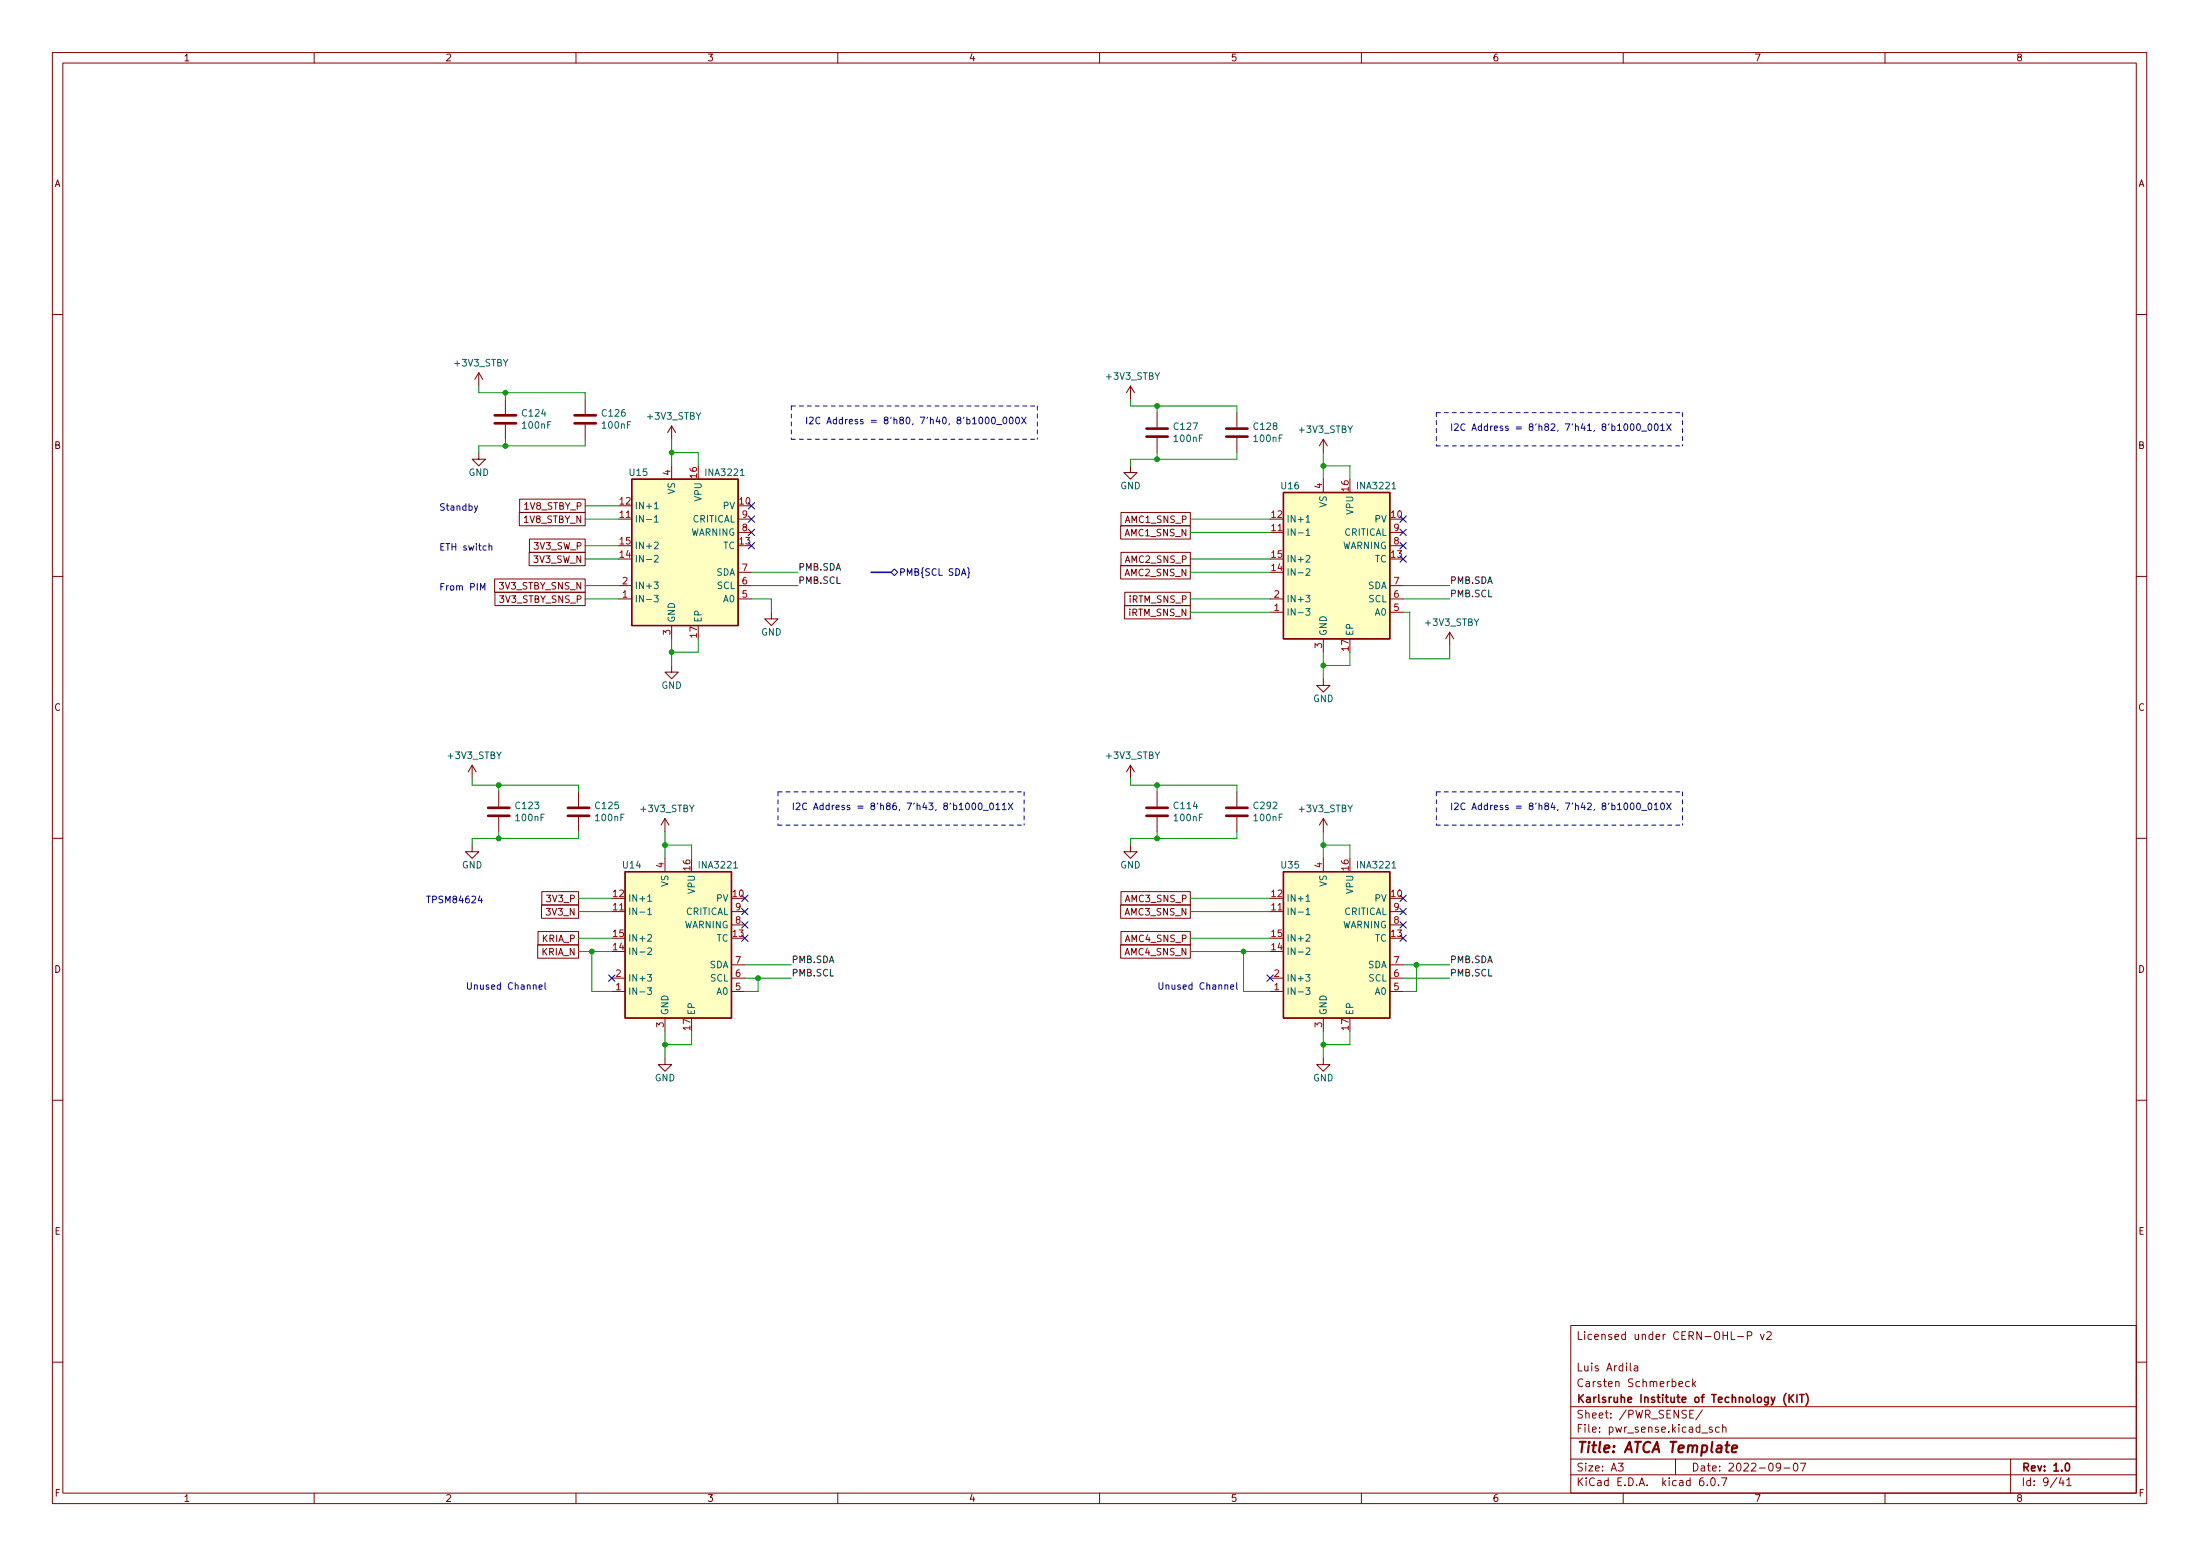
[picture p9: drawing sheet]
<svg xmlns="http://www.w3.org/2000/svg" width="420mm" height="297mm" viewBox="0 0 420 297" stroke-linecap="round" stroke-linejoin="round" font-family="sans-serif">
<g fill="none" stroke="#840000" stroke-width=".19">
<path d="M10 10h400v277h-400zM12 12h396v273h-396zM60 10v2M110 10v2M160 10v2M210 10v2M260 10v2M310 10v2M360 10v2M10 60h2M91.4 71.2l-.7 1.2M91.4 71.2v2.5"/>
<path d="M91.4 71.2l.8 1.2M96.5 76.2v2.8M111.8 76.2v2.8M215.9 73.7v2.5M215.9 73.7l-.8 1.3M215.9 73.7l.8 1.3M221 78.8v2.8M236.2 78.8v2.8M408 60h2M91.4 86.4v1.3h1.3l-1.3 1.2-1.2-1.2h1.2M96.5 81.1v2.8M99.2 97.8h12.6v2.6h-12.6z"/>
<path d="M99.2 95.3h12.6v2.5h-12.6zM111.8 81.1v2.8M118.1 99.1h2.5M128.3 81.3l-.8 1.3M128.3 81.3v2.6M128.3 88.9v2.6M128.3 81.3l.7 1.3M141 99.1h2.5M214.1 97.8h13.2v2.6h-13.2zM215.9 88.9v1.3h1.3l-1.3 1.3-1.3-1.3h1.3M221 83.6v2.8M236.2 83.6v2.8"/>
<path d="M252.7 83.9l-.7 1.2M252.7 83.9v2.5M252.7 91.5v2.5M252.7 83.9l.8 1.2M10 110h2M94.5 110.5h17.3v2.6h-17.3zM94.5 113.1h17.3v2.5h-17.3zM101.1 105.4h10.7v2.6h-10.7zM101.1 102.9h10.7v2.5h-10.7zM118.1 114.3h2.5M118.1 111.8h2.5M128.3 119.4v2.6"/>
<path d="M141 114.3h2.5M141 111.8h2.5M141 109.3h2.5M141 101.6h2.5M147.3 116.9v1.2h1.3l-1.3 1.3-1.3-1.3h1.3M214 108h13.3v2.5h-13.3zM214 100.4h13.3v2.5h-13.3zM214.1 105.4h13.2v2.6h-13.2zM214.8 115.6h12.5v2.5h-12.5zM214.8 113.1h12.5v2.5h-12.5zM242.6 114.3h2.5M242.6 101.6h2.5"/>
<path d="M242.6 116.9h2.5M265.4 114.3h2.6M265.4 111.8h2.6M265.4 101.6h2.6M265.4 116.9h2.6M265.4 104.2h2.6M408 110h2M128.3 127v1.3h1.2l-1.2 1.3-1.3-1.3h1.3M252.7 129.6v1.2h1.3l-1.3 1.3-1.2-1.3h1.2M252.7 122v2.5M276.9 120.7l-.8 1.3M276.9 120.7v2.5"/>
<path d="M276.9 120.7l.7 1.3M90.2 146.1l-.8 1.3M90.2 146.1v2.5M90.2 146.1l.7 1.3M95.2 151.2v2.8M95.2 156v2.8M110.5 151.2v2.8M110.5 156v2.8M127 156.2v2.6M127 156.2l-.8 1.3M127 156.2l.8 1.3M215.9 146.1l-.8 1.3"/>
<path d="M215.9 146.1v2.5M215.9 146.1l.8 1.3M221 151.2v2.8M221 156v2.8M236.2 151.2v2.8M236.2 156v2.8M252.7 156.2v2.6M252.7 156.2l-.7 1.3M252.7 156.2l.8 1.3M10 160h2M90.2 161.3v1.3h1.2l-1.2 1.3-1.3-1.3h1.3M102.7 177.8h7.8v2.6h-7.8z"/>
<path d="M103.4 172.8h7.1v2.5h-7.1zM103.5 170.2h7v2.6h-7zM116.8 174h2.6M127 163.9v2.5M139.7 174h2.5M139.7 176.6h2.5M214 172.8h13.3v2.5h-13.3zM214.1 177.8h13.2v2.6h-13.2zM214.1 170.2h13.2v2.6h-13.2zM215.9 161.3v1.3h1.3l-1.3 1.3-1.3-1.3h1.3M242.6 174h2.5M252.7 163.9v2.5"/>
<path d="M265.4 174h2.6M265.4 176.6h2.6M408 160h2M102.7 180.4h7.8v2.5h-7.8zM116.8 189.3h2.6M116.8 186.7h2.6M127 194.3v2.6M139.7 189.3h2.5M139.7 186.7h2.5M139.7 184.2h2.5M214 180.4h13.3v2.5h-13.3zM242.6 189.3h2.5"/>
<path d="M242.6 186.7h2.5M252.7 194.3v2.6M265.4 189.3h2.6M265.4 186.7h2.6M265.4 184.2h2.6M10 210h2M127 202v1.2h1.3l-1.3 1.3-1.3-1.3h1.3M252.7 202v1.2h1.3l-1.3 1.3-1.2-1.3h1.2M408 210h2M300 253h108v32h-108zM331.9 255.1h1.1M333.7 255l.7-.1 .2-.2-.1-.3-.2-.2h-.6v1.5"/>
<path d="M336.2 254.7l.4 1 .3-1M337.4 254.4l.6-.2 .2 .2 .1 .2-.9 1.1h.9M10 260h2M300 278.5h108M300 274.5h108M300 268.5h108M309.1 279.3h.9l-.5 .6 .4 .1v.7l-.2 .1-.6-.1M311.4 260.2v1.3l.2 .2M312.1 260.8h.6l.1 .9M312.8 261.1h-.5a.29 .29 0 0 0-.2 .3 .29 .29 0 0 0 .2 .3l.5-.1M320 278.5v3M320.6 264.2l.8-.1-.1-.3-.4-.1-.3 .2 .1 .7h.6"/>
<path d="M322.6 263.8l-.4-.1-.3 .3 .2 .6h.5M322.7 269.9h.5M323.3 263.2v1.5M323.4 269.2h-.7v1.5h.7M323.4 264.1l.4 .6M323.8 263.7l-.5 .6M325 273.6h1.1M325.1 269.1l-1.3 2M327 272.5l-.4-.1-.2 .2 .1 .2 .5 .2v.3h-.6M328.4 272.5l-.5-.1-.3 .3 .2 .6h.6M329 272.6l.2-.2 .4 .1v.9M329 271.9v1.5"/>
<path d="M340.1 280l-.3 .2h-.3l-.3-.2 .2-.6 .4-.1 .2 .2a.99 .99 0 0 1-.4 1.3h-.2M342.7 279.4l.2-.1a.8 .8 0 0 1 .5 .8 .8 .8 0 0 1-.5 .7 1 1 0 0 1-.2-1.4zM343.8 279.3h1.1l-.7 1.5M384 278.5v6.5M408 260h2M60 285v2M110 285v2M160 285v2M210 285v2M260 285v2M300 281.5h108M310 285v2"/>
<path d="M325.3 282.1a.59 .59 0 0 0-.7 .7v.5l.1 .2 .4 .1 .3-.1v-.5l-.1-.2-.4-.1-.3 .3M326.1 283.5v.1M326.8 282.3l.3-.2a.8 .8 0 0 1 .5 .8 .8 .8 0 0 1-.5 .7l-.3-.1-.1-.5zM328.2 283.5v.1M328.8 282.1h1l-.7 1.5M340.7 280.2h1.2M360 285v2M393.6 282l-.3 1.1h.9M394 282.6v1M394.7 282.5l.4-.4v1.5M394.7 283.6h.9"/>
</g>
<path d="M341.1 266a1.73 1.73 0 0 0 0 2.3M341.7 266.2v1.5M341.9 266.9l.6 .8M342.5 266.2l-.8 .9M343.2 266.2v1.5M343.7 266.2h.8M344.1 266.2v1.5M344.9 266a1.73 1.73 0 0 1 0 2.3M394.6 279.4l.2-.1a.8 .8 0 0 1 .5 .8 .8 .8 0 0 1-.5 .7 1 1 0 0 1-.2-1.4z" fill="none" stroke="#840000" stroke-width=".3"/>
<path d="M329.5 275.9h.8M330.8 276.6l.9-.2v-.4l-.6-.1-.3 .3v.9h.8" fill="none" stroke="#840000" stroke-width=".4"/>
<g fill="none" stroke="#840000" stroke-width=".51">
<path d="M94.5 79.3h4.1M109.7 79.3h4.1M94.5 80.8h4.1M109.7 80.8h4.1M218.9 83.3h4.1M218.9 81.8h4.1M234.2 83.3h4.1M234.2 81.8h4.1M93.2 155.7h4.1M93.2 154.2h4.1M108.5 155.7h4M108.5 154.2h4"/>
<path d="M218.9 155.7h4.1M218.9 154.2h4.1M234.2 155.7h4.1M234.2 154.2h4.1"/>
</g>
<g fill="#ffffc2" stroke="#ffffc2" stroke-width=".19">
<path d="M120.6 91.5h20.4v27.9h-20.4z"/>
<path d="M119.4 166.4h20.3v27.9h-20.3z"/>
<path d="M245.1 166.4h20.3v27.9h-20.3z"/>
<path d="M245.1 94h20.3v28h-20.3z"/>
</g>
<path d="M120.6 91.5h20.4v27.9h-20.4zM245.1 94h20.3v28h-20.3zM119.4 166.4h20.3v27.9h-20.3zM245.1 166.4h20.3v27.9h-20.3z" fill="none" stroke="#840000" stroke-width=".25"/>
<g fill="none" stroke="#006464" stroke-width=".19">
<path d="M125 98.8l.3-.4v1.3M125 96.2l.3-.3v1.2M125 99.7h.7M125 97.1h.7M141.4 90.8h.7M249.4 98.8l.4-.4v1.3M249.4 99.7h.8M265.9 93.3h.7M124.9 113.6h.8l-.4 .5 .3 .1v.6l-.1 .1-.6-.1M124.9 111.1h.8l-.4 .5 .3 .1v.6l-.1 .1-.6-.1M125 106.1l.5-.1 .2 .4-.8 .9h.8M125 103.6l.5-.1 .2 .3-.8 1h.8"/>
<path d="M249.4 116.2h.8l-.5 .5 .4 .1v.5l-.2 .2-.5-.2M249.4 113.6h.8l-.5 .5 .4 .1v.6l-.2 .1-.5-.1M249.4 101.3l.4-.4v1.3M249.4 108.7l.5-.1 .3 .3-.8 .9h.8M249.4 106.1l.5-.1 .3 .4-.8 .9h.8M249.4 102.2h.8M123.7 173.7l.4-.4v1.3M123.7 171.2l.4-.4v1.3M123.7 178.5l.5-.1 .2 .4-.7 .9h.7M123.7 174.6h.7M123.7 172.1h.7M140.1 165.7h.7"/>
<path d="M249.4 173.7l.4-.4v1.3M249.4 171.2l.4-.4v1.3M249.4 178.5l.5-.1 .3 .4-.8 .9h.8M249.4 174.6h.8M249.4 172.1h.8M265.9 165.7h.7M123.7 188.6h.7l-.4 .5 .4 .1v.5l-.2 .1-.5-.1M123.7 186h.7l-.4 .5 .4 .1v.6l-.2 .1-.5-.1M123.7 181.1l.5-.1 .2 .3-.7 .9h.7M249.4 188.6h.8l-.5 .5 .4 .1v.5l-.2 .1-.5-.1M249.4 186h.8l-.5 .5 .4 .1v.6l-.2 .1-.5-.1M249.4 181.1l.5-.1 .3 .3-.8 .9h.8"/>
</g>
<g fill="none" stroke="#000084" stroke-width=".19">
<path d="M142.9 98.5l1.2 1.2M142.9 95.9l1.2 1.3M144.1 98.5l-1.2 1.2M144.1 95.9l-1.2 1.3M267.4 98.5l1.2 1.2M268.6 98.5l-1.2 1.2M142.9 101l1.2 1.2M142.9 103.6l1.2 1.2M144.1 101l-1.2 1.2M144.1 103.6l-1.2 1.2M170.2 109.3l.6-.7 .6 .7-.6 .6zM184.8 108.4l.2 .2v.6l.2 .1-.2 .2v.6l-.2 .2"/>
<path d="M267.4 101l1.2 1.2M267.4 106.1l1.2 1.2M267.4 103.6l1.2 1.2M268.6 101l-1.2 1.2M268.6 106.1l-1.2 1.2M268.6 103.6l-1.2 1.2M141.6 170.9l1.2 1.2M141.6 178.5l1.2 1.2M141.6 173.4l1.2 1.2M141.6 176l1.2 1.2M142.8 170.9l-1.2 1.2M142.8 178.5l-1.2 1.2"/>
<path d="M142.8 173.4l-1.2 1.2M142.8 176l-1.2 1.2M267.4 170.9l1.2 1.2M267.4 176l1.2 1.2M267.4 173.4l1.2 1.2M267.4 178.5l1.2 1.2M268.6 170.9l-1.2 1.2M268.6 176l-1.2 1.2M268.6 173.4l-1.2 1.2M268.6 178.5l-1.2 1.2M116.2 186.1l1.2 1.2M117.4 186.1l-1.2 1.2"/>
<path d="M242 186.1l1.2 1.2M243.2 186.1l-1.2 1.2"/>
</g>
<g fill="none" stroke="#0000c2" stroke-width=".19">
<path d="M188.3 79.8l.2-.2a.68 .68 0 0 1 .4 .7 .68 .68 0 0 1-.4 .6l-.3-.5zM189.5 79.8l.2-.2a.68 .68 0 0 1 .4 .7 .68 .68 0 0 1-.4 .6l-.3-.5zM191.7 79.8l.1-.2a.68 .68 0 0 1 .5 .7 .68 .68 0 0 1-.5 .6l-.3-.5zM192.9 79.8l.2-.2a.68 .68 0 0 1 .4 .7 .68 .68 0 0 1-.4 .6l-.3-.5zM194.1 79.8l.2-.2a.68 .68 0 0 1 .4 .7 .68 .68 0 0 1-.4 .6l-.3-.5zM195.1 79.6l.9 1.3M196 79.6l-.9 1.3M90.6 96.6l.3 .8M91.2 96.6l-.4 1.1-.2 .1M190.3 81h1M311.5 81l.2-.1a.68 .68 0 0 1 .4 .6 .68 .68 0 0 1-.4 .7l-.4-.5zM312.7 81l.2-.1a.68 .68 0 0 1 .4 .6 .68 .68 0 0 1-.4 .7l-.3-.5z"/>
<path d="M313.5 82.3h1M314.9 81l.1-.1a.68 .68 0 0 1 .5 .6 .68 .68 0 0 1-.5 .7 .85 .85 0 0 1-.1-1.2zM316.1 81l.1-.1a.68 .68 0 0 1 .5 .6 .68 .68 0 0 1-.5 .7l-.3-.5zM317.2 81.3l.3-.4v1.3M317.2 82.2h.7M318.3 80.9l.8 1.3M319.1 80.9l-.8 1.3M91.8 112.7v-1.3l.4 .9 .4-.9v1.3M93.4 104.3l.2-.1 .3 .1v.7M93.4 103.8v1.2M185.8 153.4l.1-.1a.68 .68 0 0 1 .5 .6 .68 .68 0 0 1-.5 .7 .84 .84 0 0 1-.1-1.2zM186.9 153.4l.2-.1a.68 .68 0 0 1 .5 .6 .68 .68 0 0 1-.5 .7l-.3-.5z"/>
<path d="M187.8 154.7h1M189.1 153.4l.2-.1a.68 .68 0 0 1 .4 .6 .68 .68 0 0 1-.4 .7l-.3-.5zM190.2 153.7l.4-.4v1.3M190.2 154.6h.7M191.4 153.7l.4-.4v1.3M191.4 154.6h.7M192.6 153.3l.8 1.3M193.4 153.3l-.8 1.3M311.5 153.4l.2-.1a.68 .68 0 0 1 .4 .6 .68 .68 0 0 1-.4 .7l-.4-.5zM312.7 153.4l.2-.1a.68 .68 0 0 1 .4 .6 .68 .68 0 0 1-.4 .7l-.3-.5zM313.5 154.7h1M314.9 153.4l.1-.1a.68 .68 0 0 1 .5 .6 .68 .68 0 0 1-.5 .7 .85 .85 0 0 1-.1-1.2z"/>
<path d="M315.9 153.7l.4-.4v1.3M315.9 154.6h.8M317.3 153.4l.2-.1a.68 .68 0 0 1 .4 .6 .68 .68 0 0 1-.4 .7l-.3-.5zM318.3 153.3l.8 1.3M319.1 153.3l-.8 1.3M91.6 171l-.3 .9h.8M91.9 171.5v.8M102.9 188.4l.7-.1-.1-.2-.4-.1-.2 .2 .1 .6h.5M104.1 187.6v1.1l.2 .2M235 188.4l.6-.1v-.2l-.4-.1-.2 .2 .1 .6h.5M236.2 187.6v1.1l.2 .2"/>
</g>
<g fill="none" stroke="#0000c2" stroke-width=".19" stroke-dasharray=".8 .8">
<path d="M151.1 77.5h47M151.1 77.5v6.4M198.1 77.5v6.4M274.3 78.8v6.3M274.3 78.8h47M321.3 78.8v6.3M151.1 83.9h47M274.3 85.1h47M148.6 151.2h47M148.6 157.5h47M148.6 151.2v6.3M195.6 151.2v6.3"/>
<path d="M274.3 151.2v6.3M274.3 151.2h47M274.3 157.5h47M321.3 151.2v6.3"/>
</g>
<path d="M166.4 109.3h3.8" fill="none" stroke="#000084" stroke-width=".3"/>
<g fill="none" stroke="#009600" stroke-width=".19">
<path d="M91.4 73.7v1.3h20.4v1.2M96.5 75v1.2M215.9 76.2v1.3h20.3v1.3M221 77.5v1.3M96.5 83.9v1.2M111.8 99.1h6.3M111.8 83.9v1.2h-20.4v1.3M111.8 96.6h6.3M128.3 86.4h5v2.5M128.3 83.9v5M221 86.4v1.3M227.3 99.1h15.3"/>
<path d="M236.2 86.4v1.3h-20.3v1.2M252.7 86.4v5.1M252.7 88.9h5.1v2.6M111.8 114.3h6.3M111.8 111.8h6.3M111.8 104.2h6.3M111.8 106.7h6.3M143.5 114.3h3.8v2.6M143.5 111.8h8.9M143.5 109.3h8.9M227.3 114.3h15.3M227.3 116.9h15.3"/>
<path d="M227.3 101.6h15.3M227.3 109.3h15.3M227.3 106.7h15.3M268 114.3h8.9M268 116.9h1.2v8.9h7.7v-2.6M268 111.8h8.9M128.3 122v5M133.3 122v2.5h-5M252.7 124.5v5.1M257.8 124.5v2.5h-5.1M90.2 148.6v1.3h20.3v1.3M95.2 149.9v1.3"/>
<path d="M95.2 158.8v1.3M110.5 158.8v1.3h-20.3v1.2M127 158.8v5.1M215.9 148.6v1.3h20.3v1.3M221 149.9v1.3M221 158.8v1.3M236.2 158.8v1.3h-20.3v1.2M252.7 158.8v5.1M110.5 174h6.3M110.5 179.1h6.3M110.5 171.5h6.3M127 161.3h5.1v2.6"/>
<path d="M227.3 174h15.3M227.3 179.1h15.3M227.3 171.5h15.3M252.7 161.3h5.1v2.6M110.5 181.6h6.3M113 181.6v7.7h3.8M127 196.9v5.1M132.1 196.9v2.5h-5.1M142.2 186.7h8.9M142.2 184.2h8.9M144.8 186.7v2.6h-2.6M227.3 181.6h15.3"/>
<path d="M237.5 181.6v7.7h5.1M252.7 196.9v5.1M257.8 196.9v2.5h-5.1M268 186.7h8.9M268 184.2h8.9M270.5 184.2v5.1h-2.5"/>
</g>
<g fill="#009600" stroke="#009600" stroke-width=".19">
<circle cx="221" cy="87.7" r=".46"/>
<circle cx="252.7" cy="127" r=".46"/>
<circle cx="252.7" cy="88.9" r=".46"/>
<circle cx="221" cy="149.9" r=".46"/>
<circle cx="221" cy="77.5" r=".46"/>
<circle cx="96.5" cy="85.1" r=".46"/>
<circle cx="128.3" cy="86.4" r=".46"/>
<circle cx="96.5" cy="75" r=".46"/>
<circle cx="221" cy="160.1" r=".46"/>
<circle cx="237.5" cy="181.6" r=".46"/>
<circle cx="127" cy="199.4" r=".46"/>
<circle cx="113" cy="181.6" r=".46"/>
<circle cx="144.8" cy="186.7" r=".46"/>
<circle cx="127" cy="161.3" r=".46"/>
<circle cx="128.3" cy="124.5" r=".46"/>
<circle cx="95.2" cy="160.1" r=".46"/>
<circle cx="95.2" cy="149.9" r=".46"/>
<circle cx="252.7" cy="161.3" r=".46"/>
<circle cx="252.7" cy="199.4" r=".46"/>
<circle cx="270.5" cy="184.2" r=".46"/>
</g>
<text font-size="2.8" fill="#840000" x="301" y="277.3">Title: ATCA Template</text>
<g font-size="2.1" fill="#840000">
<text x="301" y="255.8">Licensed under CERN-OHL-P v2</text>
<text x="301" y="261.8">Luis Ardila</text>
<text x="301" y="267.8">Karlsruhe Institute of Technology (KIT)</text>
<text x="301" y="264.8">Carsten Schmerbeck</text>
<text x="301" y="273.5">File: pwr_sense.kicad_sch</text>
<text x="301" y="270.8">Sheet: /PWR_SENSE/</text>
<text x="301" y="280.9">Size: A3</text>
<text x="323" y="280.9">Date: 2022-09-07</text>
<text x="386" y="280.9">Rev: 1.0</text>
<text x="301" y="283.7">KiCad E.D.A. kicad 6.0.7</text>
<text x="386" y="283.7">Id: 9/41</text>
</g>
<g font-size="1.8" fill="#840000">
<text x="35" y="11.7">1</text>
<text x="85" y="11.7">2</text>
<text x="135" y="11.7">3</text>
<text x="185" y="11.7">4</text>
<text x="235" y="11.7">5</text>
<text x="285" y="11.7">6</text>
<text x="335" y="11.7">7</text>
<text x="385" y="11.7">8</text>
<text x="10.3" y="35.7">A</text>
<text x="408.3" y="35.7">A</text>
<text x="10.3" y="85.7">B</text>
<text x="408.3" y="85.7">B</text>
<text x="100.2" y="99.8">1V8_STBY_N</text>
<text x="100.3" y="97.3">1V8_STBY_P</text>
<text x="215.1" y="99.8">AMC1_SNS_P</text>
<text x="102" y="107.4">3V3_SW_N</text>
<text x="102.1" y="104.9">3V3_SW_P</text>
<text x="215" y="102.4">AMC1_SNS_N</text>
<text x="215.1" y="107.4">AMC2_SNS_P</text>
<text x="95.6" y="112.5">3V3_STBY_SNS_N</text>
<text x="215" y="110">AMC2_SNS_N</text>
<text x="95.7" y="115.1">3V3_STBY_SNS_P</text>
<text x="215.7" y="117.6">iRTM_SNS_N</text>
<text x="215.7" y="115.1">iRTM_SNS_P</text>
<text x="10.3" y="135.7">C</text>
<text x="408.3" y="135.7">C</text>
<text x="104.7" y="172.2">3V3_P</text>
<text x="215.1" y="172.2">AMC3_SNS_P</text>
<text x="103.5" y="179.8">KRIA_P</text>
<text x="104.6" y="174.8">3V3_N</text>
<text x="215" y="174.8">AMC3_SNS_N</text>
<text x="215.1" y="179.8">AMC4_SNS_P</text>
<text x="10.3" y="185.7">D</text>
<text x="103.4" y="182.4">KRIA_N</text>
<text x="215" y="182.4">AMC4_SNS_N</text>
<text x="408.3" y="185.7">D</text>
<text x="10.4" y="235.7">E</text>
<text x="408.4" y="235.7">E</text>
<text x="10.4" y="285.7">F</text>
<text x="35" y="286.7">1</text>
<text x="85" y="286.7">2</text>
<text x="135" y="286.7">3</text>
<text x="185" y="286.7">4</text>
<text x="235" y="286.7">5</text>
<text x="285" y="286.7">6</text>
<text x="335" y="286.7">7</text>
<text x="385" y="286.7">8</text>
<text x="408.4" y="285.7">F</text>
</g>
<g font-size="1.8" fill="#006464">
<text x="86.9" y="69.9">+3V3_STBY</text>
<text x="211.3" y="72.5">+3V3_STBY</text>
<text x="99.9" y="79.5">C124</text>
<text x="99.9" y="81.8">100nF</text>
<text x="115.1" y="79.5">C126</text>
<text x="115.1" y="81.8">100nF</text>
<text x="123.7" y="80.1">+3V3_STBY</text>
<text x="224.3" y="82.1">C127</text>
<text x="239.6" y="82.1">C128</text>
<text x="248.2" y="82.6">+3V3_STBY</text>
<text x="224.4" y="84.4">100nF</text>
<text x="239.6" y="84.4">100nF</text>
<text x="89.5" y="90.8">GND</text>
<text x="120.3" y="90.8">U15</text>
<text x="128.9" y="94.3" transform="rotate(-90 128.9 94.3)">VS</text>
<text x="134" y="95.6" transform="rotate(-90 134 95.6)">VPU</text>
<text x="134.9" y="90.8">INA3221</text>
<text x="213.9" y="93.4">GND</text>
<text x="244.8" y="93.4">U16</text>
<text x="259.4" y="93.4">INA3221</text>
<text x="121.2" y="99.7">IN-1</text>
<text x="121.2" y="97.2">IN+1</text>
<text x="132.2" y="99.7">CRITICAL</text>
<text x="138.1" y="97.2">PV</text>
<text x="245.6" y="99.7">IN+1</text>
<text x="253.4" y="96.9" transform="rotate(-90 253.4 96.9)">VS</text>
<text x="258.4" y="98.2" transform="rotate(-90 258.4 98.2)">VPU</text>
<text x="262.6" y="99.7">PV</text>
<text x="121.2" y="107.4">IN-2</text>
<text x="121.2" y="104.8">IN+2</text>
<text x="131.8" y="102.3">WARNING</text>
<text x="138.1" y="104.8">TC</text>
<text x="245.6" y="102.3">IN-1</text>
<text x="245.6" y="107.4">IN+2</text>
<text x="256.3" y="104.8">WARNING</text>
<text x="256.7" y="102.3">CRITICAL</text>
<text x="262.6" y="107.4">TC</text>
<text x="121.2" y="112.4">IN+3</text>
<text x="136.7" y="109.9">SDA</text>
<text x="136.9" y="112.4">SCL</text>
<text x="245.6" y="109.9">IN-2</text>
<text x="261.2" y="112.4">SDA</text>
<text x="121.2" y="115">IN-3</text>
<text x="128.9" y="118.9" transform="rotate(-90 128.9 118.9)">GND</text>
<text x="134" y="118.9" transform="rotate(-90 134 118.9)">EP</text>
<text x="138.2" y="115">A0</text>
<text x="245.6" y="117.5">IN-3</text>
<text x="245.6" y="115">IN+3</text>
<text x="261.4" y="115">SCL</text>
<text x="262.7" y="117.5">A0</text>
<text x="272.3" y="119.5">+3V3_STBY</text>
<text x="145.4" y="121.3">GND</text>
<text x="253.4" y="121.4" transform="rotate(-90 253.4 121.4)">GND</text>
<text x="258.4" y="121.4" transform="rotate(-90 258.4 121.4)">EP</text>
<text x="126.3" y="131.5">GND</text>
<text x="250.8" y="134">GND</text>
<text x="85.6" y="144.9">+3V3_STBY</text>
<text x="211.3" y="144.9">+3V3_STBY</text>
<text x="98.6" y="154.4">C123</text>
<text x="113.8" y="154.4">C125</text>
<text x="122.4" y="155">+3V3_STBY</text>
<text x="224.3" y="154.4">C114</text>
<text x="239.6" y="154.4">C292</text>
<text x="248.2" y="155">+3V3_STBY</text>
<text x="98.6" y="156.8">100nF</text>
<text x="113.9" y="156.8">100nF</text>
<text x="224.4" y="156.8">100nF</text>
<text x="239.6" y="156.8">100nF</text>
<text x="88.2" y="165.8">GND</text>
<text x="119" y="165.8">U14</text>
<text x="133.7" y="165.8">INA3221</text>
<text x="213.9" y="165.8">GND</text>
<text x="244.8" y="165.8">U35</text>
<text x="259.4" y="165.8">INA3221</text>
<text x="119.9" y="172.1">IN+1</text>
<text x="127.6" y="169.3" transform="rotate(-90 127.6 169.3)">VS</text>
<text x="132.7" y="170.6" transform="rotate(-90 132.7 170.6)">VPU</text>
<text x="136.8" y="172.1">PV</text>
<text x="245.6" y="172.1">IN+1</text>
<text x="253.4" y="169.3" transform="rotate(-90 253.4 169.3)">VS</text>
<text x="258.4" y="170.6" transform="rotate(-90 258.4 170.6)">VPU</text>
<text x="262.6" y="172.1">PV</text>
<text x="119.9" y="174.7">IN-1</text>
<text x="119.9" y="179.7">IN+2</text>
<text x="130.5" y="177.2">WARNING</text>
<text x="130.9" y="174.7">CRITICAL</text>
<text x="136.8" y="179.7">TC</text>
<text x="245.6" y="174.7">IN-1</text>
<text x="245.6" y="179.7">IN+2</text>
<text x="256.3" y="177.2">WARNING</text>
<text x="256.7" y="174.7">CRITICAL</text>
<text x="262.6" y="179.7">TC</text>
<text x="119.9" y="182.3">IN-2</text>
<text x="135.5" y="184.8">SDA</text>
<text x="245.6" y="182.3">IN-2</text>
<text x="261.2" y="184.8">SDA</text>
<text x="119.9" y="189.9">IN-3</text>
<text x="119.9" y="187.4">IN+3</text>
<text x="135.7" y="187.4">SCL</text>
<text x="136.9" y="189.9">A0</text>
<text x="245.6" y="189.9">IN-3</text>
<text x="245.6" y="187.4">IN+3</text>
<text x="261.4" y="187.4">SCL</text>
<text x="262.7" y="189.9">A0</text>
<text x="127.6" y="193.8" transform="rotate(-90 127.6 193.8)">GND</text>
<text x="132.7" y="193.8" transform="rotate(-90 132.7 193.8)">EP</text>
<text x="253.4" y="193.8" transform="rotate(-90 253.4 193.8)">GND</text>
<text x="258.4" y="193.8" transform="rotate(-90 258.4 193.8)">EP</text>
<text x="125" y="206.4">GND</text>
<text x="250.8" y="206.4">GND</text>
</g>
<g font-size="1.8" fill="#0000c2">
<text x="153.7" y="81">I2C Address = 8'h80, 7'h40, 8'b1000_000X</text>
<text x="276.9" y="82.2">I2C Address = 8'h82, 7'h41, 8'b1000_001X</text>
<text x="83.8" y="97.5">Standby</text>
<text x="83.8" y="105.1">ETH switch</text>
<text x="83.8" y="112.7">From PIM</text>
<text x="151.1" y="154.6">I2C Address = 8'h86, 7'h43, 8'b1000_011X</text>
<text x="276.9" y="154.6">I2C Address = 8'h84, 7'h42, 8'b1000_010X</text>
<text x="81.3" y="172.4">TPSM84624</text>
<text x="88.9" y="188.9">Unused Channel</text>
<text x="221" y="188.9">Unused Channel</text>
</g>
<g font-size="1.8" fill="#a90000">
<text x="128" y="90.7" transform="rotate(-90 128 90.7)">4</text>
<text x="133.1" y="91.2" transform="rotate(-90 133.1 91.2)">16</text>
<text x="252.5" y="93.2" transform="rotate(-90 252.5 93.2)">4</text>
<text x="257.6" y="93.7" transform="rotate(-90 257.6 93.7)">16</text>
<text x="118.4" y="98.8">11</text>
<text x="118.4" y="96.3">12</text>
<text x="141.3" y="96.3">10</text>
<text x="141.7" y="101.4">8</text>
<text x="141.7" y="98.8">9</text>
<text x="242.9" y="101.4">11</text>
<text x="242.9" y="98.8">12</text>
<text x="265.7" y="98.8">10</text>
<text x="266.2" y="101.4">9</text>
<text x="118.4" y="106.5">14</text>
<text x="118.4" y="103.9">15</text>
<text x="141.3" y="103.9">13</text>
<text x="242.9" y="106.5">15</text>
<text x="265.7" y="106.5">13</text>
<text x="266.2" y="103.9">8</text>
<text x="118.9" y="111.5">2</text>
<text x="141.7" y="111.5">6</text>
<text x="141.7" y="109">7</text>
<text x="242.9" y="109">14</text>
<text x="266.2" y="111.5">7</text>
<text x="118.9" y="114.1">1</text>
<text x="141.7" y="114.1">5</text>
<text x="243.3" y="116.6">1</text>
<text x="243.3" y="114.1">2</text>
<text x="266.2" y="116.6">5</text>
<text x="266.2" y="114.1">6</text>
<text x="128" y="121.2" transform="rotate(-90 128 121.2)">3</text>
<text x="133.1" y="121.7" transform="rotate(-90 133.1 121.7)">17</text>
<text x="252.5" y="123.7" transform="rotate(-90 252.5 123.7)">3</text>
<text x="257.6" y="124.2" transform="rotate(-90 257.6 124.2)">17</text>
<text x="126.7" y="165.6" transform="rotate(-90 126.7 165.6)">4</text>
<text x="131.8" y="166.1" transform="rotate(-90 131.8 166.1)">16</text>
<text x="252.5" y="165.6" transform="rotate(-90 252.5 165.6)">4</text>
<text x="257.6" y="166.1" transform="rotate(-90 257.6 166.1)">16</text>
<text x="117.1" y="173.8">11</text>
<text x="117.1" y="171.2">12</text>
<text x="140" y="171.2">10</text>
<text x="140.5" y="173.8">9</text>
<text x="242.9" y="173.8">11</text>
<text x="242.9" y="171.2">12</text>
<text x="265.7" y="171.2">10</text>
<text x="266.2" y="173.8">9</text>
<text x="117.1" y="178.9">15</text>
<text x="140" y="178.9">13</text>
<text x="140.5" y="176.3">8</text>
<text x="242.9" y="178.9">15</text>
<text x="265.7" y="178.9">13</text>
<text x="266.2" y="176.3">8</text>
<text x="117.1" y="181.4">14</text>
<text x="140.5" y="183.9">7</text>
<text x="242.9" y="181.4">14</text>
<text x="266.2" y="183.9">7</text>
<text x="117.6" y="189">1</text>
<text x="117.6" y="186.5">2</text>
<text x="140.5" y="189">5</text>
<text x="140.5" y="186.5">6</text>
<text x="243.3" y="189">1</text>
<text x="243.3" y="186.5">2</text>
<text x="266.2" y="189">5</text>
<text x="266.2" y="186.5">6</text>
<text x="126.7" y="196.1" transform="rotate(-90 126.7 196.1)">3</text>
<text x="131.8" y="196.6" transform="rotate(-90 131.8 196.6)">17</text>
<text x="252.5" y="196.1" transform="rotate(-90 252.5 196.1)">3</text>
<text x="257.6" y="196.6" transform="rotate(-90 257.6 196.6)">17</text>
</g>
<g font-size="1.8" fill="#0f0f0f">
<text x="152.4" y="111.4">PMB.SCL</text>
<text x="152.4" y="108.9">PMB.SDA</text>
<text x="276.9" y="111.4">PMB.SDA</text>
<text x="276.9" y="114">PMB.SCL</text>
<text x="151.1" y="183.8">PMB.SDA</text>
<text x="276.9" y="183.8">PMB.SDA</text>
<text x="151.1" y="186.4">PMB.SCL</text>
<text x="276.9" y="186.4">PMB.SCL</text>
</g>
<text font-size="1.8" fill="#000084" x="171.6" y="109.9">PMB{SCL SDA}</text>
</svg>
